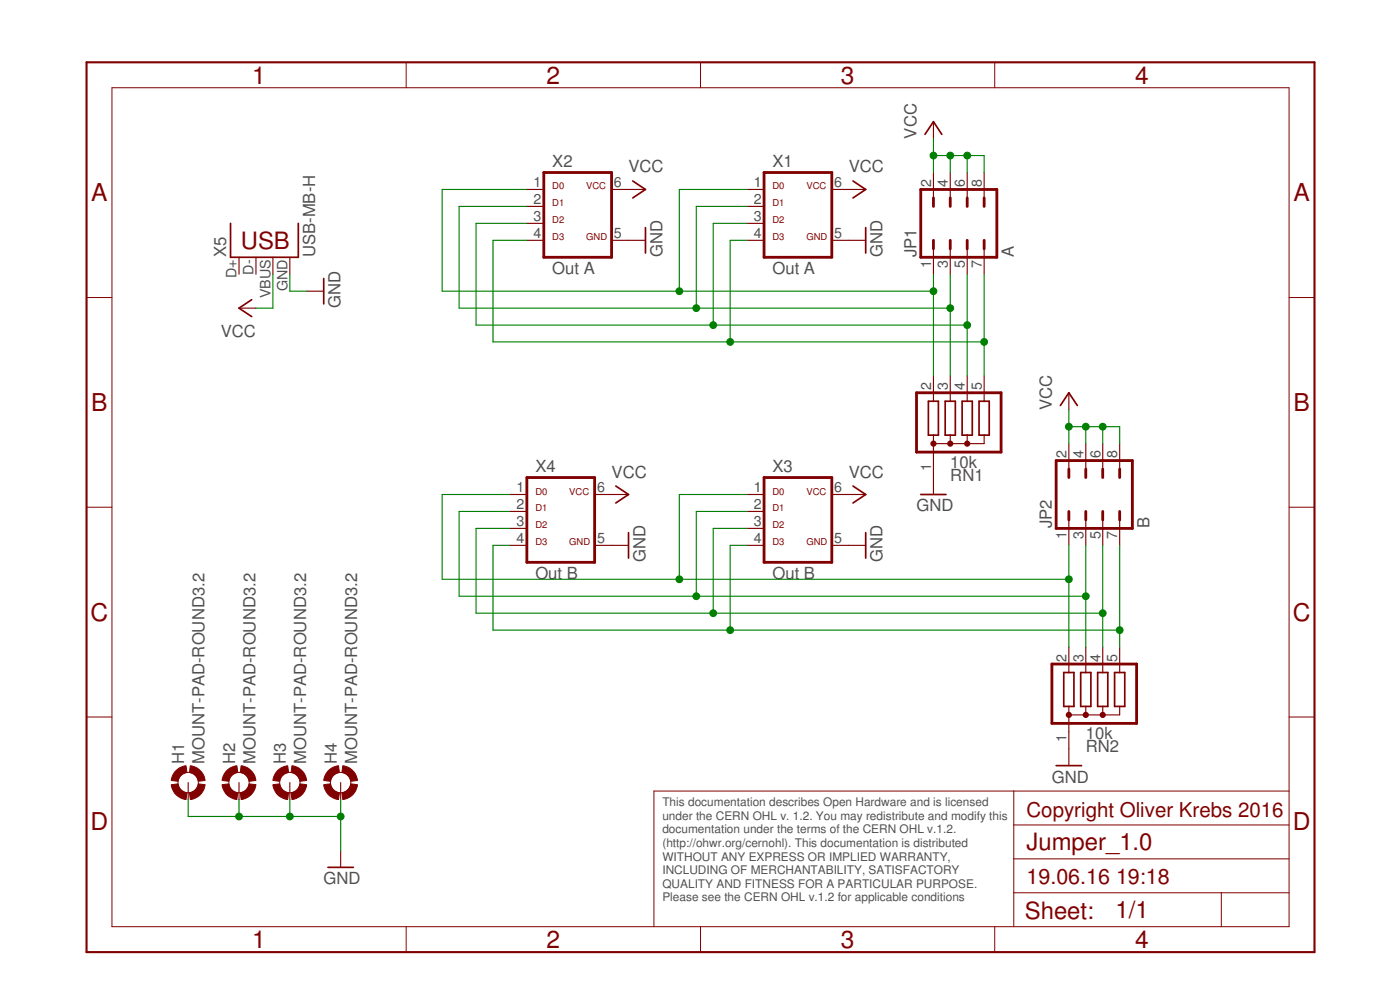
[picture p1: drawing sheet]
<svg xmlns="http://www.w3.org/2000/svg" width="210mm" height="148mm" viewBox="0 0 210 148" stroke-linecap="round" stroke-linejoin="round" font-family="sans-serif">
<g fill="none" stroke="#800000" stroke-width=".42">
<path d="M81.5 25.8h10.2v12.7h-10.2zM114.6 25.8h10.1v12.7h-10.1zM138 28.4h11.5v10.1h-11.5zM140 29.7v1.2M140 36v1.3M142.5 29.7v1.2M142.5 36v1.3M145 29.7v1.2M145 36v1.3M147.6 29.7v1.2M147.6 36v1.3M137.4 58.8h12.7v8.9h-12.7z"/>
<path d="M79 71.5h10.2v12.7h-10.2zM114.6 71.5h10.1v12.7h-10.1zM158.3 69h11.5v10.2h-11.5zM160.3 70.3v1.2M160.3 76.6v1.3M162.8 70.3v1.2M162.8 76.6v1.3M165.3 70.3v1.2M165.3 76.6v1.3M167.9 70.3v1.2M167.9 76.6v1.3M157.7 99.5h12.7v8.9h-12.7z"/>
<circle cx="140" cy="66.5" r=".25"/>
<circle cx="142.5" cy="66.5" r=".25"/>
<circle cx="145" cy="66.5" r=".25"/>
<circle cx="160.3" cy="107.1" r=".25"/>
<circle cx="162.8" cy="107.1" r=".25"/>
<circle cx="165.3" cy="107.1" r=".25"/>
</g>
<g fill="none" stroke="#800000" stroke-width=".17">
<path d="M140 18.2v2.6M35.8 38.5v2.6M38.4 38.5v2.6M40.9 38.5v2.6M43.5 38.5v2.6M79 28.4h2.5M79 30.9h2.5M79 33.5h2.5M79 36h2.5M91.7 28.4h5.1M91.7 36h5.1M112 28.4h2.6"/>
<path d="M112 30.9h2.6M112 33.5h2.6M112 36h2.6M124.7 28.4h5.1M124.7 36h5.1M140 25.8v3.9M140 37.3v3.8M142.5 25.8v3.9M142.5 37.3v3.8M145 25.8v3.9M145 37.3v3.8M147.6 25.8v3.9"/>
<path d="M147.6 37.3v3.8M35.8 46.2h2.6M46 43.6h2.5M140 56.3v3.8M142.5 56.3v3.8M145 56.3v3.8M147.6 56.3v3.8M160.3 58.8v2.6M76.5 74.1h2.5M76.5 76.6h2.5M76.5 79.2h2.5M89.2 74.1h5"/>
<path d="M112 74.1h2.6M112 76.6h2.6M112 79.2h2.6M124.7 74.1h5.1M140 65.2v8.9M142.5 65.2v1.3M145 65.2v1.3M147.6 65.2v1.3h-7.6M160.3 66.5v3.8M160.3 77.9v3.8M162.8 66.5v3.8M162.8 77.9v3.8"/>
<path d="M165.3 66.5v3.8M165.3 77.9v3.8M167.9 66.5v3.8M167.9 77.9v3.8M76.5 81.7h2.5M89.2 81.7h5M112 81.7h2.6M124.7 81.7h5.1M160.3 96.9v3.9M162.8 96.9v3.9M165.3 96.9v3.9M167.9 96.9v3.9"/>
<path d="M28.2 117.2v2.6M35.8 117.2v2.6M43.5 117.2v2.6M51.1 117.2v2.6M160.3 105.8v8.9M162.8 105.8v1.3M165.3 105.8v1.3M167.9 105.8v1.3h-7.6M51.1 127.4v2.5"/>
</g>
<g fill="none" stroke="#800000" stroke-width=".25">
<path d="M34.6 33.5v5h10.1v-5M94.9 27.1l1.9 1.3-1.9 1.3M96.8 34.1v3.8M127.9 27.1l1.9 1.3-1.9 1.3M129.8 34.1v3.8M138.7 20.1l1.3-1.9 1.2 1.9M37.7 44.9l-1.9 1.3 1.9 1.2M48.5 41.7v3.8M92.3 72.8l1.9 1.3-1.9 1.3M94.2 79.8v3.8M127.9 72.8l1.9 1.3-1.9 1.3M129.8 79.8v3.8"/>
<path d="M138 74.1h3.8M139.2 60.1h1.5v5.1h-1.5zM141.7 60.1h1.5v5.1h-1.5zM144.3 60.1h1.5v5.1h-1.5zM146.8 60.1h1.5v5.1h-1.5zM159 60.7l1.3-1.9 1.2 1.9M158.3 114.7h3.9M159.5 100.8h1.5v5h-1.5zM162 100.8h1.6v5h-1.6zM164.6 100.8h1.5v5h-1.5zM167.1 100.8h1.5v5h-1.5zM49.2 129.9h3.8"/>
</g>
<g fill="none" stroke="#800000" stroke-width=".15">
<path d="M16.8 13.1h176.5v125.7h-176.5zM60.9 9.3v3.8M105 9.3v3.8M149.1 9.3v3.8M13 44.6h3.8M193.3 44.6h3.8M13 76h3.8M193.3 76h3.8M13 107.4h3.8M152 118.5v20.3M193.3 118.5h-95.3v20.3M193.3 107.4h3.8"/>
<path d="M60.9 138.8v3.8M105 138.8v3.8M149.1 138.8v3.8M152 133.8h41.3M152 128.7h41.3M152 123.6h41.3M183.1 133.8v5"/>
<circle cx="28.2" cy="117.2" r="1.52"/>
<circle cx="35.8" cy="117.2" r="1.52"/>
<circle cx="43.5" cy="117.2" r="1.52"/>
<circle cx="51.1" cy="117.2" r="1.52"/>
</g>
<path d="M13 9.3h184.1v133.3h-184.1z" fill="none" stroke="#800000" stroke-width=".32"/>
<g fill="#800000" stroke="#800000" stroke-width=".15">
<path d="M26.2 115.6a2.46 2.46 0 0 1 1.7-.9l.1 1a1.51 1.51 0 0 0-1.3 1.4l-1-.2 .1-.6z" fill-rule="evenodd"/>
<path d="M25.7 117.6l1-.2a1.51 1.51 0 0 0 1.3 1.4l-.1 1a2.52 2.52 0 0 1-2.2-2.2z" fill-rule="evenodd"/>
<path d="M29.7 117.4l1.1 .2a2.53 2.53 0 0 1-2.3 2.2l-.1-1a1.56 1.56 0 0 0 1.3-1.4z" fill-rule="evenodd"/>
<path d="M28.5 114.7a2.53 2.53 0 0 1 2.3 2.2l-1.1 .2a1.57 1.57 0 0 0-1.3-1.4z" fill-rule="evenodd"/>
<path d="M33.9 115.6a2.46 2.46 0 0 1 1.6-.9l.1 1a1.51 1.51 0 0 0-1.3 1.4l-1-.2 .1-.6z" fill-rule="evenodd"/>
<path d="M33.3 117.6l1-.2a1.51 1.51 0 0 0 1.3 1.4l-.1 1a2.48 2.48 0 0 1-2.2-2.2z" fill-rule="evenodd"/>
<path d="M37.4 117.4l1 .2a2.53 2.53 0 0 1-2.2 2.2l-.2-1a1.56 1.56 0 0 0 1.4-1.4z" fill-rule="evenodd"/>
<path d="M36.2 114.7a2.53 2.53 0 0 1 2.2 2.2l-1 .2a1.57 1.57 0 0 0-1.4-1.4z" fill-rule="evenodd"/>
<path d="M41.5 115.6a2.46 2.46 0 0 1 1.6-.9l.2 1a1.56 1.56 0 0 0-1.4 1.4l-1-.2 .2-.6z" fill-rule="evenodd"/>
<path d="M40.9 117.6l1-.2a1.56 1.56 0 0 0 1.4 1.4l-.2 1a2.48 2.48 0 0 1-2.2-2.2z" fill-rule="evenodd"/>
<path d="M45 117.4l1 .2a2.48 2.48 0 0 1-2.2 2.2l-.2-1a1.56 1.56 0 0 0 1.4-1.4z" fill-rule="evenodd"/>
<path d="M43.8 114.7a2.49 2.49 0 0 1 2.2 2.2l-1 .2a1.57 1.57 0 0 0-1.4-1.4z" fill-rule="evenodd"/>
<path d="M49.1 115.6a2.46 2.46 0 0 1 1.7-.9l.1 1a1.56 1.56 0 0 0-1.4 1.4l-1-.2 .2-.6z" fill-rule="evenodd"/>
<path d="M48.5 117.6l1-.2a1.56 1.56 0 0 0 1.4 1.4l-.1 1a2.48 2.48 0 0 1-2.3-2.2z" fill-rule="evenodd"/>
<path d="M52.6 117.4l1 .2a2.48 2.48 0 0 1-2.2 2.2l-.1-1a1.56 1.56 0 0 0 1.3-1.4z" fill-rule="evenodd"/>
<path d="M51.4 114.7a2.49 2.49 0 0 1 2.2 2.2l-1 .2a1.57 1.57 0 0 0-1.3-1.4z" fill-rule="evenodd"/>
</g>
<g fill="none" stroke="#008000" stroke-width=".17">
<path d="M79 28.4h-12.7v15.2h73.7M79 30.9h-10.2v15.3h73.7M79 36h-5.1v15.2h73.7M79 33.5h-7.6v15.2h73.6M112 28.4h-10.1v15.2M112 30.9h-7.6v15.3M112 36h-2.5v15.2M112 33.5h-5.1v15.2M140 20.8v5M140 23.3h7.6v2.5M142.5 23.3v2.5M145 23.3v2.5"/>
<path d="M40.9 41.1v5.1h-2.5M43.5 41.1v2.5h2.5M140 41.1v15.2M142.5 41.1v15.2M145 41.1v15.2M147.6 41.1v15.2M76.5 74.1h-10.2v12.7h94M76.5 76.6h-7.7v12.7h94M76.5 79.2h-5.1v12.7h93.9M112 74.1h-10.1v12.7M112 76.6h-7.6v12.7M112 79.2h-5.1v12.7"/>
<path d="M160.3 61.4v5.1M160.3 63.9h7.6v2.6M162.8 63.9v2.6M165.3 63.9v2.6M76.5 81.7h-2.6v12.7h94M112 81.7h-2.5v12.7M160.3 81.7v15.2M162.8 81.7v15.2M165.3 81.7v15.2M167.9 81.7v15.2M28.2 119.8v2.5h22.9M35.8 119.8v2.5"/>
<path d="M43.5 119.8v2.5M51.1 119.8v7.6"/>
</g>
<g fill="#008000" stroke="#008000" stroke-width=".15">
<circle cx="51.1" cy="122.3" r=".51"/>
<circle cx="43.5" cy="122.3" r=".51"/>
<circle cx="35.8" cy="122.3" r=".51"/>
<circle cx="140" cy="23.3" r=".51"/>
<circle cx="142.5" cy="23.3" r=".51"/>
<circle cx="145" cy="23.3" r=".51"/>
<circle cx="160.3" cy="63.9" r=".51"/>
<circle cx="162.8" cy="63.9" r=".51"/>
<circle cx="165.3" cy="63.9" r=".51"/>
<circle cx="101.9" cy="43.6" r=".51"/>
<circle cx="140" cy="43.6" r=".51"/>
<circle cx="104.4" cy="46.2" r=".51"/>
<circle cx="142.5" cy="46.2" r=".51"/>
<circle cx="109.5" cy="51.2" r=".51"/>
<circle cx="147.6" cy="51.2" r=".51"/>
<circle cx="106.9" cy="48.7" r=".51"/>
<circle cx="145" cy="48.7" r=".51"/>
<circle cx="101.9" cy="86.8" r=".51"/>
<circle cx="160.3" cy="86.8" r=".51"/>
<circle cx="104.4" cy="89.3" r=".51"/>
<circle cx="162.8" cy="89.3" r=".51"/>
<circle cx="109.5" cy="94.4" r=".51"/>
<circle cx="167.9" cy="94.4" r=".51"/>
<circle cx="106.9" cy="91.9" r=".51"/>
<circle cx="165.3" cy="91.9" r=".51"/>
</g>
<g font-size="3.7" fill="#800000">
<text x="37.8" y="12.5">1</text>
<text x="82" y="12.5">2</text>
<text x="126.1" y="12.5">3</text>
<text x="170.2" y="12.5">4</text>
<text x="13.7" y="30.1">A</text>
<text x="193.9" y="30.1">A</text>
<text x="13.7" y="61.6">B</text>
<text x="193.9" y="61.6">B</text>
<text x="13.5" y="93">C</text>
<text x="193.8" y="93">C</text>
<text x="13.5" y="124.4">D</text>
<text x="193.8" y="124.4">D</text>
<text x="37.8" y="142">1</text>
<text x="82" y="142">2</text>
<text x="126.1" y="142">3</text>
<text x="170.2" y="142">4</text>
</g>
<g font-size="3.6" fill="#800000">
<text x="36.1" y="37.3">USB</text>
<text x="153.9" y="127.4">Jumper_1.0</text>
<text x="153.7" y="137.7">Sheet:</text>
<text x="167.2" y="137.6">1/1</text>
</g>
<g font-size="3.2" fill="#800000">
<text x="153.9" y="132.5">19.06.16</text>
<text x="167.3" y="132.5">19:18</text>
</g>
<text font-size="3.1" fill="#800000" x="153.9" y="122.3">Copyright Oliver Krebs 2016</text>
<g font-size="2.5" fill="#505050">
<text x="137.4" y="20.8" transform="rotate(-90 137.4 20.8)">VCC</text>
<text x="82.8" y="25.1">X2</text>
<text x="94.2" y="25.8">VCC</text>
<text x="115.8" y="25.1">X1</text>
<text x="127.2" y="25.8">VCC</text>
<text x="33.9" y="38.5" transform="rotate(-90 33.9 38.5)">X5</text>
<text x="47.3" y="38.5" transform="rotate(-90 47.3 38.5)">USB-MB-H</text>
<text x="82.8" y="41.1">Out A</text>
<text x="99.3" y="38.5" transform="rotate(-90 99.3 38.5)">GND</text>
<text x="115.8" y="41.1">Out A</text>
<text x="132.3" y="38.5" transform="rotate(-90 132.3 38.5)">GND</text>
<text x="137.4" y="38.5" transform="rotate(-90 137.4 38.5)">JP1</text>
<text x="152" y="38.5" transform="rotate(-90 152 38.5)">A</text>
<text x="51.1" y="46.2" transform="rotate(-90 51.1 46.2)">GND</text>
<text x="33.1" y="50.5">VCC</text>
<text x="157.7" y="61.4" transform="rotate(-90 157.7 61.4)">VCC</text>
<text x="80.3" y="70.8">X4</text>
<text x="91.7" y="71.5">VCC</text>
<text x="115.8" y="70.8">X3</text>
<text x="127.2" y="71.5">VCC</text>
<text x="142.5" y="70.2">10k</text>
<text x="137.4" y="76.6">GND</text>
<text x="142.5" y="72.1">RN1</text>
<text x="157.7" y="79.2" transform="rotate(-90 157.7 79.2)">JP2</text>
<text x="172.3" y="79.2" transform="rotate(-90 172.3 79.2)">B</text>
<text x="80.3" y="86.8">Out B</text>
<text x="96.8" y="84.2" transform="rotate(-90 96.8 84.2)">GND</text>
<text x="115.8" y="86.8">Out B</text>
<text x="132.3" y="84.2" transform="rotate(-90 132.3 84.2)">GND</text>
<text x="162.8" y="110.8">10k</text>
<text x="162.8" y="112.7">RN2</text>
<text x="27.6" y="114.5" transform="rotate(-90 27.6 114.5)">H1</text>
<text x="30.7" y="114.5" transform="rotate(-90 30.7 114.5)">MOUNT-PAD-ROUND3.2</text>
<text x="35.2" y="114.5" transform="rotate(-90 35.2 114.5)">H2</text>
<text x="38.3" y="114.5" transform="rotate(-90 38.3 114.5)">MOUNT-PAD-ROUND3.2</text>
<text x="42.9" y="114.5" transform="rotate(-90 42.9 114.5)">H3</text>
<text x="45.9" y="114.5" transform="rotate(-90 45.9 114.5)">MOUNT-PAD-ROUND3.2</text>
<text x="50.5" y="114.5" transform="rotate(-90 50.5 114.5)">H4</text>
<text x="53.5" y="114.5" transform="rotate(-90 53.5 114.5)">MOUNT-PAD-ROUND3.2</text>
<text x="157.7" y="117.3">GND</text>
<text x="48.5" y="132.5">GND</text>
</g>
<g font-size="2.1" fill="#505050">
<text x="80" y="28">1</text>
<text x="92.1" y="28">6</text>
<text x="113" y="28">1</text>
<text x="125.1" y="28">6</text>
<text x="139.6" y="28" transform="rotate(-90 139.6 28)">2</text>
<text x="142.1" y="28" transform="rotate(-90 142.1 28)">4</text>
<text x="144.7" y="28" transform="rotate(-90 144.7 28)">6</text>
<text x="147.2" y="28" transform="rotate(-90 147.2 28)">8</text>
<text x="80" y="30.6">2</text>
<text x="80" y="33.1">3</text>
<text x="80" y="35.6">4</text>
<text x="92.1" y="35.6">5</text>
<text x="113" y="30.6">2</text>
<text x="113" y="33.1">3</text>
<text x="113" y="35.6">4</text>
<text x="125.1" y="35.6">5</text>
<text x="35.5" y="41.7" transform="rotate(-90 35.5 41.7)">D+</text>
<text x="38" y="41.2" transform="rotate(-90 38 41.2)">D-</text>
<text x="139.6" y="40.1" transform="rotate(-90 139.6 40.1)">1</text>
<text x="142.1" y="40.1" transform="rotate(-90 142.1 40.1)">3</text>
<text x="144.7" y="40.1" transform="rotate(-90 144.7 40.1)">5</text>
<text x="147.2" y="40.1" transform="rotate(-90 147.2 40.1)">7</text>
<text x="40.6" y="44.7" transform="rotate(-90 40.6 44.7)">VBUS</text>
<text x="43.1" y="43.6" transform="rotate(-90 43.1 43.6)">GND</text>
<text x="139.6" y="58.5" transform="rotate(-90 139.6 58.5)">2</text>
<text x="142.1" y="58.5" transform="rotate(-90 142.1 58.5)">3</text>
<text x="144.7" y="58.5" transform="rotate(-90 144.7 58.5)">4</text>
<text x="147.2" y="58.5" transform="rotate(-90 147.2 58.5)">5</text>
<text x="139.6" y="70.5" transform="rotate(-90 139.6 70.5)">1</text>
<text x="159.9" y="68.7" transform="rotate(-90 159.9 68.7)">2</text>
<text x="162.4" y="68.7" transform="rotate(-90 162.4 68.7)">4</text>
<text x="165" y="68.7" transform="rotate(-90 165 68.7)">6</text>
<text x="167.5" y="68.7" transform="rotate(-90 167.5 68.7)">8</text>
<text x="77.5" y="73.7">1</text>
<text x="77.5" y="76.3">2</text>
<text x="89.5" y="73.7">6</text>
<text x="113" y="73.7">1</text>
<text x="113" y="76.3">2</text>
<text x="125.1" y="73.7">6</text>
<text x="77.5" y="78.8">3</text>
<text x="77.5" y="81.3">4</text>
<text x="89.5" y="81.3">5</text>
<text x="113" y="78.8">3</text>
<text x="113" y="81.3">4</text>
<text x="125.1" y="81.3">5</text>
<text x="159.9" y="80.7" transform="rotate(-90 159.9 80.7)">1</text>
<text x="162.4" y="80.7" transform="rotate(-90 162.4 80.7)">3</text>
<text x="165" y="80.7" transform="rotate(-90 165 80.7)">5</text>
<text x="167.5" y="80.7" transform="rotate(-90 167.5 80.7)">7</text>
<text x="159.9" y="99.1" transform="rotate(-90 159.9 99.1)">2</text>
<text x="162.4" y="99.1" transform="rotate(-90 162.4 99.1)">3</text>
<text x="165" y="99.1" transform="rotate(-90 165 99.1)">4</text>
<text x="167.5" y="99.1" transform="rotate(-90 167.5 99.1)">5</text>
<text x="159.9" y="111.2" transform="rotate(-90 159.9 111.2)">1</text>
</g>
<g font-size="1.8" fill="#505050">
<text x="99.3" y="120.8">This documentation describes Open Hardware and is licensed</text>
<text x="99.3" y="122.8">under the CERN OHL v. 1.2. You may redistribute and modify this</text>
<text x="99.3" y="124.9">documentation under the terms of the CERN OHL v.1.2.</text>
<text x="99.3" y="126.9">(http://ohwr.org/cernohl). This documentation is distributed</text>
<text x="99.3" y="128.9">WITHOUT ANY EXPRESS OR IMPLIED WARRANTY,</text>
<text x="99.3" y="131">INCLUDING OF MERCHANTABILITY, SATISFACTORY</text>
<text x="99.3" y="133">QUALITY AND FITNESS FOR A PARTICULAR PURPOSE.</text>
<text x="99.3" y="135">Please see the CERN OHL v.1.2 for applicable conditions</text>
</g>
<g font-size="1.4" fill="#800000">
<text x="82.8" y="28.4">D0</text>
<text x="87.9" y="28.4">VCC</text>
<text x="115.8" y="28.4">D0</text>
<text x="120.9" y="28.4">VCC</text>
<text x="82.8" y="33.5">D2</text>
<text x="82.8" y="36">D3</text>
<text x="82.8" y="30.9">D1</text>
<text x="87.9" y="36">GND</text>
<text x="115.8" y="33.5">D2</text>
<text x="115.8" y="36">D3</text>
<text x="115.8" y="30.9">D1</text>
<text x="120.9" y="36">GND</text>
<text x="80.3" y="74.1">D0</text>
<text x="80.3" y="76.6">D1</text>
<text x="85.3" y="74.1">VCC</text>
<text x="115.8" y="74.1">D0</text>
<text x="115.8" y="76.6">D1</text>
<text x="120.9" y="74.1">VCC</text>
<text x="80.3" y="79.2">D2</text>
<text x="80.3" y="81.7">D3</text>
<text x="85.3" y="81.7">GND</text>
<text x="115.8" y="79.2">D2</text>
<text x="115.8" y="81.7">D3</text>
<text x="120.9" y="81.7">GND</text>
</g>
</svg>
